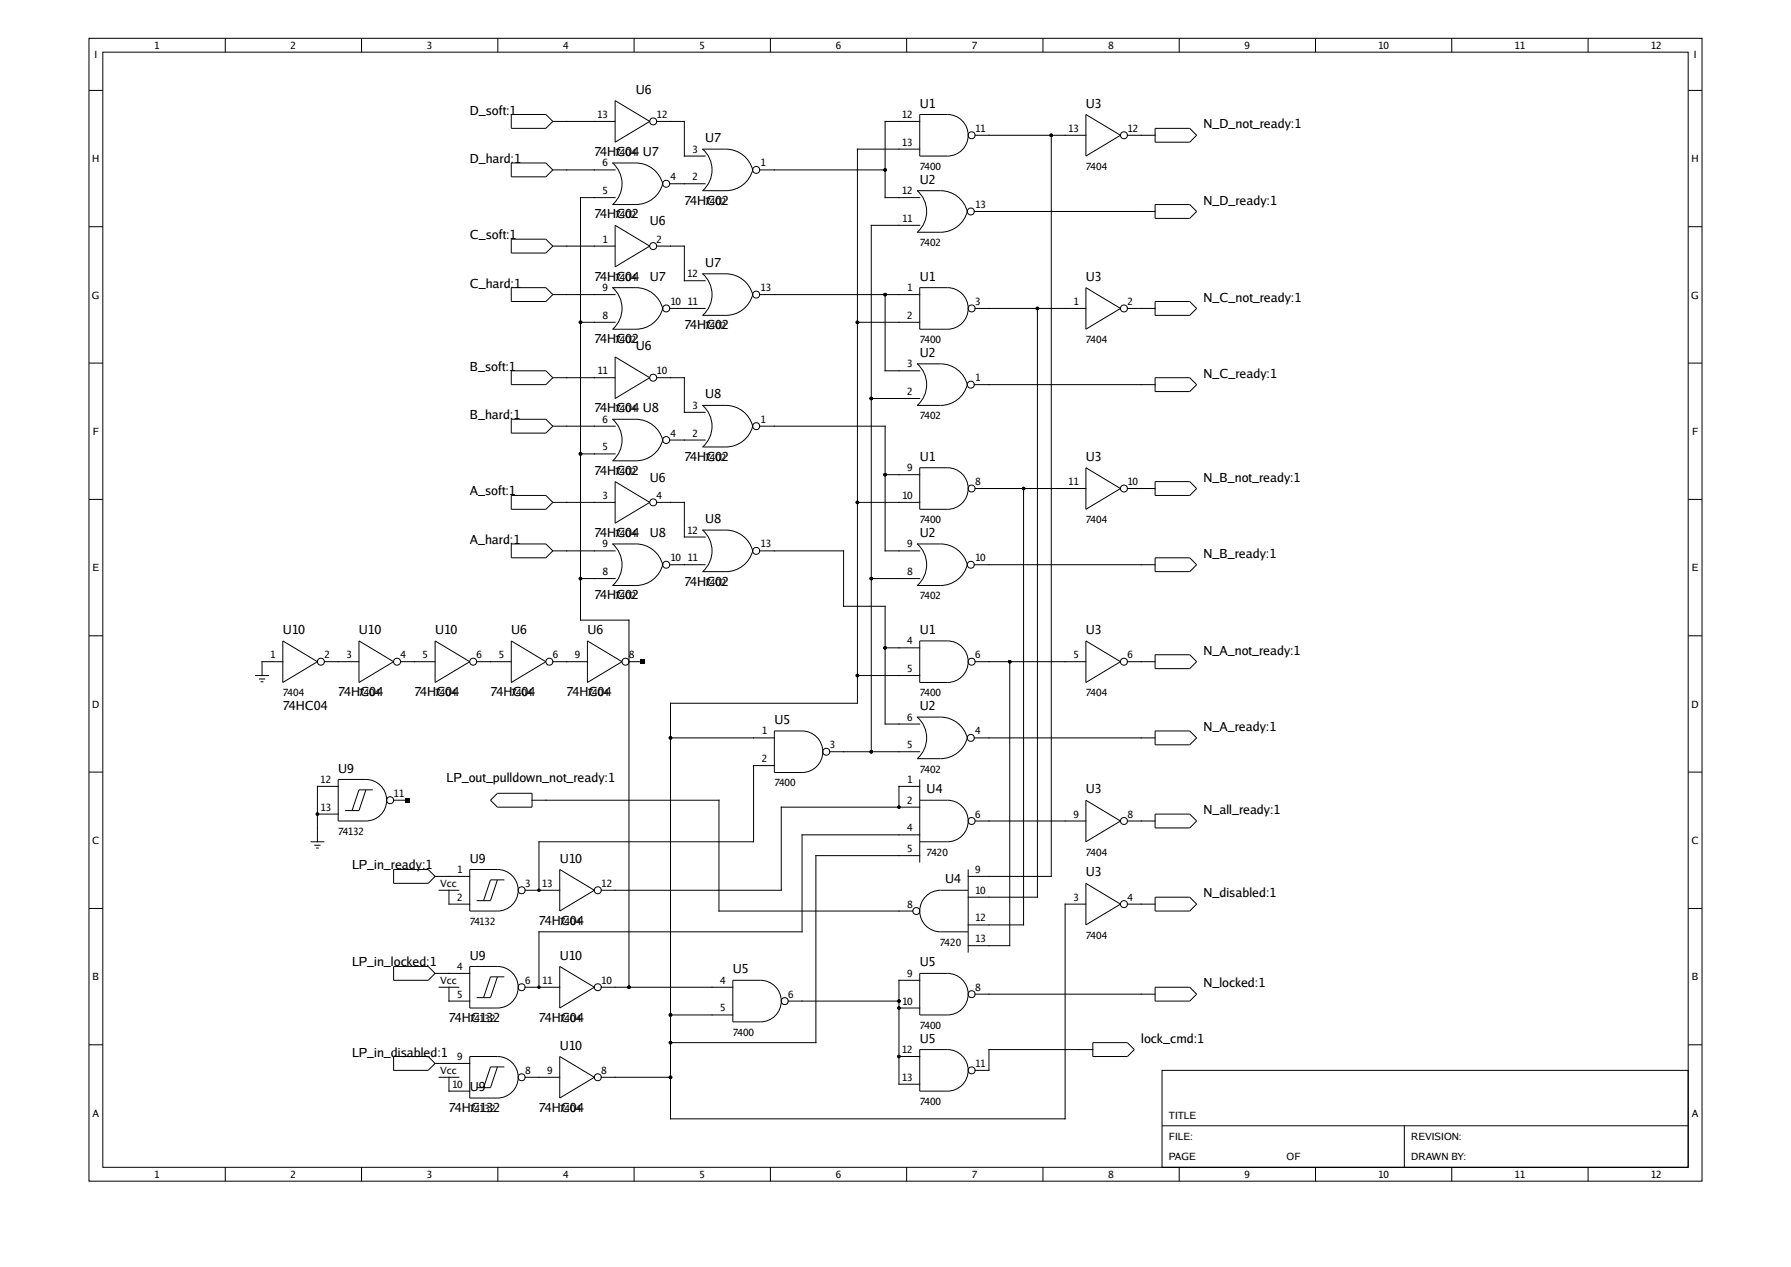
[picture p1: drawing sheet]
<svg xmlns="http://www.w3.org/2000/svg" width="297mm" height="210mm" viewBox="0 0 297 210" stroke-linecap="round" stroke-linejoin="round" font-family="sans-serif">
<g fill="none" stroke="#000" stroke-width=".17">
<path d="M14.8 6.3h267.4v189.5h-267.4zM14.8 15h2.3M17 8.6h262.9v184.9h-262.9zM37.4 6.3v2.3M60 6.3v2.3M82.6 6.3v2.3M84.8 19h5.7l1.2 1.1-1.2 1.2h-5.7zM102 16.7l5.7 3.4-5.7 3.5zM105.1 6.3v2.3M127.8 6.3v2.3M150.3 6.3v2.3M152.5 19h4.6a3.4 3.4 0 0 1 3.5 3.4 3.4 3.4 0 0 1-3.5 3.5h-4.6z"/>
<path d="M173 6.3v2.3M180.1 19l5.7 3.4-5.7 3.5zM195.5 6.3v2.3M218.2 6.3v2.3M240.7 6.3v2.3M263.4 6.3v2.3M279.9 15h2.3M14.8 37.6h2.3M84.8 27h5.7l1.2 1.2-1.2 1.1h-5.7zM84.8 39.6h5.7l1.2 1.2-1.2 1.1h-5.7zM91.7 20.1h10.3M91.7 28.2h10.3"/>
<path d="M101.5 27h3.9a4.6 4.6 0 0 1 4.5 3.5M101.6 27a4.6 4.6 0 0 1 0 6.9M102 32.8h-5.7v70h8v60.8M102 37.3l5.7 3.5-5.7 3.4zM108.9 20.1h4.6v5.8h3.4M109.9 30.4a4.6 4.6 0 0 1-4.5 3.5h-3.9M111.1 30.5h5.8M116.5 24.7h3.9a4.6 4.6 0 0 1 4.4 3.5M116.5 24.7a4.6 4.6 0 0 1 .1 6.9M124.8 28.1a4.6 4.6 0 0 1-4.4 3.5h-3.9M126 28.2h20.8M152.1 31.6h3.9a4.6 4.6 0 0 1 4.4 3.5"/>
<path d="M152.1 31.6a4.6 4.6 0 0 1 0 6.9M152.5 24.7h-10.3v91.9h-31v68.8h65.4v-35.5h3.5M152.5 20.1h-5.7v12.7h5.7M152.5 37.3h-8v87.3M160.4 35a4.6 4.6 0 0 1-4.4 3.5h-3.9M161.6 35.1h30M161.7 22.4h18.4M174.3 22.4v122.9h-13.7M187 22.4h4.6M191.6 21.3h5.7l1.1 1.1-1.1 1.2h-5.7zM191.6 33.9h5.7l1.1 1.2-1.1 1.1h-5.7zM279.9 37.6h2.3"/>
<path d="M84.8 47.7h5.7l1.2 1.1-1.2 1.2h-5.7zM91.7 40.8h10.3M91.7 48.8h10.3M96.3 53.4h5.7M101.5 47.7h3.9a4.6 4.6 0 0 1 4.5 3.5M101.6 47.7a4.6 4.6 0 0 1 0 6.8M102 59.2l5.7 3.4-5.7 3.4zM108.9 40.8h4.6v5.7h3.4M109.9 51.1a4.6 4.6 0 0 1-4.5 3.5h-3.9M111.1 51.1h5.8M116.5 45.4h3.9a4.6 4.6 0 0 1 4.4 3.5M116.5 45.4a4.6 4.6 0 0 1 .1 6.8"/>
<path d="M124.8 48.8a4.6 4.6 0 0 1-4.4 3.5h-3.9M126 48.8h26.5M142.2 53.4h10.3M146.8 48.8v12.7h5.7M152.5 47.7h4.6a3.4 3.4 0 0 1 3.5 3.4 3.4 3.4 0 0 1-3.5 3.5h-4.6zM161.7 51.1h18.4M172 51.1v97.6h-11.4M180.1 47.7l5.7 3.4-5.7 3.5zM187 51.1h4.6M191.6 50h5.7l1.1 1.1-1.1 1.2h-5.7zM14.8 60.2h2.3M84.8 61.5h5.7l1.2 1.1-1.2 1.2h-5.7z"/>
<path d="M84.8 69.5h5.7l1.2 1.1-1.2 1.2h-5.7zM91.7 62.6h10.3M91.7 70.6h10.3M96.3 75.2h5.7M101.5 69.5h3.9a4.6 4.6 0 0 1 4.5 3.5M101.6 69.5a4.6 4.6 0 0 1 0 6.8M102 79.8l5.7 3.5-5.7 3.4zM108.9 62.6h4.6v5.7h3.4M109.9 72.9a4.6 4.6 0 0 1-4.5 3.5h-3.9M111.1 72.9h5.8M116.5 67.2h3.9a4.6 4.6 0 0 1 4.4 3.5M116.5 67.2a4.6 4.6 0 0 1 .1 6.9"/>
<path d="M124.8 70.6a4.6 4.6 0 0 1-4.4 3.5h-3.9M126 70.6h20.8v20.7h5.7M144.5 66h8M146.8 78.7h5.7M152.1 60.3h3.9a4.6 4.6 0 0 1 4.4 3.5M152.1 60.3a4.6 4.6 0 0 1 0 6.9M152.5 77.5h4.6a3.4 3.4 0 0 1 3.5 3.5 3.4 3.4 0 0 1-3.5 3.4h-4.6zM160.4 63.7a4.6 4.6 0 0 1-4.4 3.5h-3.9M161.6 63.8h30M180.1 77.5l5.7 3.5-5.7 3.4zM191.6 79.8h5.7l1.1 1.2-1.1 1.1h-5.7zM191.6 62.6h5.7l1.1 1.2-1.1 1.1h-5.7z"/>
<path d="M279.9 60.2h2.3M14.8 82.8h2.3M84.8 82.1h5.7l1.2 1.2-1.2 1.1h-5.7zM84.8 90.2h5.7l1.2 1.1-1.2 1.2h-5.7zM91.7 91.3h10.3M91.7 83.3h10.3M96.3 95.9h5.7M101.5 90.2h3.9a4.6 4.6 0 0 1 4.5 3.4M101.6 90.1a4.6 4.6 0 0 1 0 6.9M108.9 83.3h4.6v5.7h3.4M109.9 93.6a4.6 4.6 0 0 1-4.5 3.4h-3.9M111.1 93.6h5.8"/>
<path d="M116.5 87.9h3.9a4.6 4.6 0 0 1 4.4 3.4M116.5 87.8a4.6 4.6 0 0 1 .1 6.9M124.8 91.3a4.6 4.6 0 0 1-4.4 3.4h-3.9M126 91.3h13.9v9.2h6.9v19.5h5.7M142.2 83.3h10.3M144.5 95.9h8M152.1 90.2h3.9a4.6 4.6 0 0 1 4.4 3.4M152.1 90.1a4.6 4.6 0 0 1 0 6.9M160.4 93.6a4.6 4.6 0 0 1-4.4 3.4h-3.9M161.6 93.6h30M161.7 81h18.4M169.7 81v72.3h-9.1"/>
<path d="M187 81h4.6M191.6 92.5h5.7l1.1 1.1-1.1 1.1h-5.7zM279.9 82.8h2.3M14.8 105.4h2.3M42.3 112h2.3M42.9 112.5h1.1M43.2 113h.5M46.9 109.7h-3.4v2.3M46.9 106.2l5.7 3.5-5.7 3.4zM53.8 109.7h5.7M59.5 106.2l5.8 3.5-5.8 3.4zM66.4 109.7h5.8"/>
<path d="M72.2 106.2l5.7 3.5-5.7 3.4zM79 109.7h5.8M84.8 106.2l5.7 3.5-5.7 3.4zM91.7 109.7h5.7M97.4 106.2l5.8 3.5-5.8 3.4zM104.3 109.7h2.3M142.2 112h10.3M146.8 107.4h5.7M152.1 118.9h3.9a4.6 4.6 0 0 1 4.4 3.4M152.1 118.8a4.6 4.6 0 0 1 0 6.9M152.5 106.2h4.6a3.4 3.4 0 0 1 3.5 3.5 3.4 3.4 0 0 1-3.5 3.4h-4.6zM161.7 109.7h18.4"/>
<path d="M167.4 109.7v47h-6.8M180.1 106.2l5.7 3.5-5.7 3.4zM187 109.7h4.6M191.6 108.5h5.7l1.1 1.2-1.1 1.1h-5.7zM279.9 105.4h2.3M14.8 128h2.3M51.5 139.5h2.3M52.6 134.9h3.5M56.1 129.2h4.6a3.4 3.4 0 0 1 3.4 3.4 3.4 3.4 0 0 1-3.4 3.5h-4.6zM56.1 130.3h-3.5v9.2M60.7 130.9l-1.2 3.5h-2.3M61.8 130.9h-2.3l-1.1 3.5"/>
<path d="M65.3 132.6h2.3M81.3 132.6l1.2-1.1h5.7v2.3h-5.7zM88.2 132.6h31v18.4h32.2M111.2 122.3h17.2M128.4 121.2h4.6a3.4 3.4 0 0 1 3.4 3.4 3.4 3.4 0 0 1-3.4 3.4h-4.6zM128.4 126.9h-3.4v12.6h-35.6v8.1M137.6 124.6h14.9M152.5 132.6h4.6a3.4 3.4 0 0 1 3.5 3.5 3.4 3.4 0 0 1-3.5 3.4h-4.6M152.5 133.8h-22.9v13.8h-29.9M152.5 138.4h-19.5v16h-43.6v9.2M152.5 129.2v13.8M152.5 130.3h-3.4v3.5"/>
<path d="M160.4 122.3a4.6 4.6 0 0 1-4.4 3.4h-3.9M161.6 122.3h30M161.7 136.1h18.4M180.1 132.6l5.7 3.5-5.7 3.4zM187 136.1h4.6M191.6 121.2h5.7l1.1 1.1-1.1 1.2h-5.7zM191.6 134.9h5.7l1.1 1.2-1.1 1.1h-5.7zM279.9 128h2.3M14.8 150.6h2.3M52.1 140.1h1.1M52.4 140.6h.5M65.3 144.1h5.7l1.2 1.2-1.2 1.1h-5.7z"/>
<path d="M72.2 145.3h5.7M72.7 147.6h3.5M74.5 147.6v2.3h3.4M77.9 144.1h4.6a3.4 3.4 0 0 1 3.4 3.5 3.4 3.4 0 0 1-3.4 3.4h-4.6zM82.5 145.8l-1.2 3.5h-2.3M83.6 145.8h-2.3l-1.1 3.5M87.1 147.6h5.7M92.8 144.1l5.8 3.5-5.8 3.4zM152.5 141.8h-17.2v31h-24.1M160.6 147.6h-4.6a3.4 3.4 0 0 0-3.5 3.4 3.4 3.4 0 0 0 3.5 3.4h4.6M160.6 144.1v13.8M180.1 146.4l5.7 3.5-5.7 3.4z"/>
<path d="M187 149.9h4.6M191.6 148.7h5.7l1.1 1.2-1.1 1.1h-5.7zM279.9 150.6h2.3M14.8 173.2h2.3M65.3 160.2h5.7l1.2 1.1-1.2 1.2h-5.7zM65.3 175.1h5.7l1.2 1.2-1.2 1.1h-5.7zM72.2 161.3h5.7M72.2 176.3h5.7M72.7 163.6h3.5M72.7 178.6h3.5M74.5 163.6v2.3h3.4M74.5 178.6v2.3h3.4"/>
<path d="M77.9 160.2h4.6a3.4 3.4 0 0 1 3.4 3.4 3.4 3.4 0 0 1-3.4 3.5h-4.6zM77.9 175.1h4.6a3.4 3.4 0 0 1 3.4 3.5 3.4 3.4 0 0 1-3.4 3.4h-4.6zM82.5 161.9l-1.2 3.5h-2.3M82.5 176.8l-1.2 3.5h-2.3M83.6 161.9h-2.3l-1.1 3.5M83.6 176.8h-2.3l-1.1 3.5M87.1 163.6h5.7M87.1 178.6h5.7M92.8 160.2l5.8 3.4-5.8 3.5zM92.8 175.1l5.8 3.5-5.8 3.4zM99.7 163.6h21.8M99.7 178.6h11.5"/>
<path d="M111.2 168.2h10.3M121.5 162.5h4.6a3.4 3.4 0 0 1 3.5 3.4 3.4 3.4 0 0 1-3.5 3.5h-4.6zM130.7 165.9h18.4M149.1 167.1h3.4M149.1 175.1h3.4M152.5 161.3h4.6a3.4 3.4 0 0 1 3.5 3.5 3.4 3.4 0 0 1-3.5 3.4h-4.6zM152.5 174h4.6a3.4 3.4 0 0 1 3.5 3.4 3.4 3.4 0 0 1-3.5 3.5h-4.6zM152.5 162.5h-3.4v17.2h3.4M161.7 164.8h29.9M181.2 172.8h5.8l1.1 1.2-1.1 1.1h-5.8zM181.2 174h-17.2v3.4h-2.3M191.6 163.6h5.7l1.1 1.2-1.1 1.1h-5.7z"/>
<path d="M192.7 177.4h87.2v16.1h-87.2zM279.9 173.2h2.3M37.4 193.5v2.3M60 193.5v2.3M82.6 193.5v2.3M105.1 193.5v2.3M127.8 193.5v2.3M150.3 193.5v2.3M173 193.5v2.3M192.7 186.6h87.2M195.5 193.5v2.3M218.2 193.5v2.3"/>
<path d="M232.9 186.6v6.9M240.7 193.5v2.3M263.4 193.5v2.3"/>
<circle cx="108.3" cy="20.1" r=".58"/>
<circle cx="110.5" cy="30.5" r=".58"/>
<circle cx="125.4" cy="28.2" r=".58"/>
<circle cx="161" cy="35.1" r=".58"/>
<circle cx="161.1" cy="22.4" r=".58"/>
<circle cx="186.4" cy="22.4" r=".58"/>
<circle cx="108.3" cy="40.8" r=".58"/>
<circle cx="110.5" cy="51.1" r=".58"/>
<circle cx="125.4" cy="48.8" r=".58"/>
<circle cx="161.1" cy="51.1" r=".58"/>
<circle cx="186.4" cy="51.1" r=".58"/>
<circle cx="108.3" cy="62.6" r=".58"/>
<circle cx="110.5" cy="72.9" r=".58"/>
<circle cx="125.4" cy="70.6" r=".58"/>
<circle cx="161" cy="63.8" r=".58"/>
<circle cx="108.3" cy="83.3" r=".58"/>
<circle cx="110.5" cy="93.6" r=".58"/>
<circle cx="125.4" cy="91.3" r=".58"/>
<circle cx="161" cy="93.6" r=".58"/>
<circle cx="161.1" cy="81" r=".58"/>
<circle cx="186.4" cy="81" r=".58"/>
<circle cx="53.2" cy="109.7" r=".58"/>
<circle cx="65.8" cy="109.7" r=".58"/>
<circle cx="78.5" cy="109.7" r=".58"/>
<circle cx="91.1" cy="109.7" r=".58"/>
<circle cx="103.7" cy="109.7" r=".58"/>
<circle cx="161.1" cy="109.7" r=".58"/>
<circle cx="186.4" cy="109.7" r=".58"/>
<circle cx="64.7" cy="132.6" r=".58"/>
<circle cx="137" cy="124.6" r=".58"/>
<circle cx="161" cy="122.3" r=".58"/>
<circle cx="161.1" cy="136.1" r=".58"/>
<circle cx="186.4" cy="136.1" r=".58"/>
<circle cx="86.5" cy="147.6" r=".58"/>
<circle cx="99.1" cy="147.6" r=".58"/>
<circle cx="151.9" cy="151" r=".58"/>
<circle cx="186.4" cy="149.9" r=".58"/>
<circle cx="86.5" cy="178.6" r=".58"/>
<circle cx="86.5" cy="163.6" r=".58"/>
<circle cx="99.1" cy="178.6" r=".58"/>
<circle cx="99.1" cy="163.6" r=".58"/>
<circle cx="130.1" cy="165.9" r=".58"/>
<circle cx="161.1" cy="177.4" r=".58"/>
<circle cx="161.1" cy="164.8" r=".58"/>
</g>
<g fill="#000">
<path d="M146.6 27.9h.4l.1 .3-.1 .2h-.4l-.1-.2zM174.1 22.2h.4l.1 .2-.1 .2h-.4l-.1-.2zM96.1 53.2h.4l.1 .2-.1 .2h-.4l-.1-.2zM142 53.2h.4l.1 .2-.1 .2h-.4l-.1-.2zM146.6 48.6h.4l.1 .2-.1 .2h-.4l-.1-.2zM171.8 50.9h.4l.1 .2-.1 .2h-.4l-.1-.2zM96.1 75h.4l.1 .2-.1 .2h-.4l-.1-.2zM144.3 65.8h.4l.1 .2-.1 .3h-.4l-.1-.3zM146.6 78.5h.4l.1 .2-.1 .2h-.4l-.1-.2zM96.1 95.7h.4l.1 .2-.1 .2h-.4l-.1-.2zM142 83.1h.4l.1 .2-.1 .2h-.4l-.1-.2zM144.3 95.7h.4l.1 .2-.1 .2h-.4l-.1-.2z"/>
<path d="M169.5 80.8h.4l.1 .2-.1 .2h-.4v-.2zM106.3 109.3h.6v.7h-.6zM142 111.8h.4l.1 .2-.1 .2h-.4l-.1-.2zM146.6 107.2h.4l.1 .2-.1 .2h-.4l-.1-.2zM167.2 109.5h.4l.1 .2-.1 .2h-.4v-.2zM52.4 134.7h.4l.1 .2-.1 .2h-.4v-.2zM67.2 132.3h.7v.7h-.7zM111 122.1h.4l.1 .2-.1 .2h-.4l-.1-.2zM144.3 124.4h.4l.1 .2-.1 .2h-.4l-.1-.2zM148.9 133.6h.4l.1 .2-.1 .2h-.4l-.1-.2zM89.2 147.3h.4l.1 .3-.1 .2h-.4l-.1-.2zM89.2 163.4h.4l.1 .2-.1 .2h-.4l-.1-.2z"/>
<path d="M104.1 163.4h.4l.1 .2-.1 .2h-.4l-.1-.2zM111 168h.4l.1 .2-.1 .2h-.4l-.1-.2zM111 172.6h.4l.1 .2-.1 .2h-.4l-.1-.2zM111 178.3h.4l.1 .3-.1 .2h-.4l-.1-.2zM148.9 165.7h.4l.1 .2-.1 .2h-.4l-.1-.2zM148.9 166.9h.4l.1 .2-.1 .2h-.4l-.1-.2zM148.9 174.9h.4l.1 .2-.1 .2h-.4l-.1-.2z"/>
</g>
<g font-size="2.1">
<text x="105.4" y="15.5">U6</text>
<text x="152.5" y="17.8">U1</text>
<text x="180.1" y="17.8">U3</text>
<text x="77.9" y="19">D_soft:1</text>
<text x="116.9" y="23.6">U7</text>
<text x="199.6" y="21.3">N_D_not_ready:1</text>
<text x="77.9" y="27">D_hard:1</text>
<text x="98.6" y="25.9">74HC04 U7</text>
<text x="113.5" y="33.9">74HC02</text>
<text x="152.5" y="30.5">U2</text>
<text x="199.6" y="33.9">N_D_ready:1</text>
<text x="77.9" y="39.6">C_soft:1</text>
<text x="98.6" y="36.2">74HC02</text>
<text x="107.7" y="37.3">U6</text>
<text x="77.9" y="47.7">C_hard:1</text>
<text x="98.6" y="46.5">74HC04</text>
<text x="107.7" y="46.5">U7</text>
<text x="116.9" y="44.2">U7</text>
<text x="152.5" y="46.5">U1</text>
<text x="180.1" y="46.5">U3</text>
<text x="199.6" y="50">N_C_not_ready:1</text>
<text x="98.6" y="56.9">74HC02</text>
<text x="105.4" y="58">U6</text>
<text x="113.5" y="54.6">74HC02</text>
<text x="152.5" y="59.2">U2</text>
<text x="77.9" y="61.5">B_soft:1</text>
<text x="199.6" y="62.6">N_C_ready:1</text>
<text x="77.9" y="69.5">B_hard:1</text>
<text x="98.6" y="68.3">74HC04 U8</text>
<text x="116.9" y="66">U8</text>
<text x="113.5" y="76.4">74HC02</text>
<text x="152.5" y="76.4">U1</text>
<text x="180.1" y="76.4">U3</text>
<text x="77.9" y="82.1">A_soft:1</text>
<text x="98.6" y="78.7">74HC02</text>
<text x="107.7" y="79.8">U6</text>
<text x="199.6" y="79.8">N_B_not_ready:1</text>
<text x="98.6" y="89">74HC04</text>
<text x="107.7" y="89">U8</text>
<text x="116.9" y="86.7">U8</text>
<text x="152.5" y="89">U2</text>
<text x="77.9" y="90.2">A_hard:1</text>
<text x="199.6" y="92.5">N_B_ready:1</text>
<text x="98.6" y="99.3">74HC02</text>
<text x="113.5" y="97">74HC02</text>
<text x="46.9" y="105.1">U10</text>
<text x="59.5" y="105.1">U10</text>
<text x="72.2" y="105.1">U10</text>
<text x="84.8" y="105.1">U6</text>
<text x="97.4" y="105.1">U6</text>
<text x="152.5" y="105.1">U1</text>
<text x="180.1" y="105.1">U3</text>
<text x="199.6" y="108.5">N_A_not_ready:1</text>
<text x="46.9" y="117.7">74HC04</text>
<text x="56.1" y="115.4">74HC04</text>
<text x="68.7" y="115.4">74HC04</text>
<text x="81.3" y="115.4">74HC04</text>
<text x="94" y="115.4">74HC04</text>
<text x="152.5" y="117.7">U2</text>
<text x="128.4" y="120">U5</text>
<text x="199.6" y="121.2">N_A_ready:1</text>
<text x="56.1" y="128">U9</text>
<text x="74" y="129.6">LP_out_pulldown_not_ready:1</text>
<text x="153.7" y="131.5">U4</text>
<text x="180.1" y="131.5">U3</text>
<text x="199.6" y="134.9">N_all_ready:1</text>
<text x="77.9" y="143">U9</text>
<text x="92.8" y="143">U10</text>
<text x="58.4" y="144.1">LP_in_ready:1</text>
<text x="156.8" y="146.4">U4</text>
<text x="180.1" y="145.3">U3</text>
<text x="199.6" y="148.7">N_disabled:1</text>
<text x="89.4" y="153.3">74HC04</text>
<text x="58.4" y="160.2">LP_in_locked:1</text>
<text x="77.9" y="159">U9</text>
<text x="92.8" y="159">U10</text>
<text x="121.5" y="161.3">U5</text>
<text x="152.5" y="160.2">U5</text>
<text x="199.6" y="163.6">N_locked:1</text>
<text x="74.5" y="169.4">74HC132</text>
<text x="89.4" y="169.4">74HC04</text>
<text x="92.8" y="174">U10</text>
<text x="152.5" y="172.8">U5</text>
<text x="189.3" y="172.8">lock_cmd:1</text>
<text x="58.4" y="175.1">LP_in_disabled:1</text>
<text x="74.5" y="184.3">74HC132</text>
<text x="77.9" y="180.9">U9</text>
<text x="89.4" y="184.3">74HC04</text>
</g>
<g font-size="1.7">
<text x="15.7" y="9.7">I</text>
<text x="25.6" y="8.1">1</text>
<text x="48.2" y="8.1">2</text>
<text x="70.8" y="8.1">3</text>
<text x="93.4" y="8.1">4</text>
<text x="116" y="8.1">5</text>
<text x="138.6" y="8.1">6</text>
<text x="161.2" y="8.1">7</text>
<text x="183.8" y="8.1">8</text>
<text x="206.4" y="8.1">9</text>
<text x="228.6" y="8.1">10</text>
<text x="251.2" y="8.1">11</text>
<text x="273.7" y="8.1">12</text>
<text x="280.9" y="9.7">I</text>
<text x="99" y="19.6">13</text>
<text x="108.9" y="19.6">12</text>
<text x="149.5" y="19.6">12</text>
<text x="161.7" y="21.8">11</text>
<text x="177.1" y="21.8">13</text>
<text x="187" y="21.8">12</text>
<text x="15.3" y="26.9">H</text>
<text x="99.9" y="27.6">6</text>
<text x="102" y="25.9">7404</text>
<text x="111.2" y="29.9">4</text>
<text x="114.9" y="25.3">3</text>
<text x="114.9" y="29.9">2</text>
<text x="126.1" y="27.6">1</text>
<text x="149.6" y="24.1">13</text>
<text x="152.5" y="28.2">7400</text>
<text x="180.1" y="28.2">7404</text>
<text x="280.5" y="26.9">H</text>
<text x="99.9" y="32.2">5</text>
<text x="116.9" y="33.9">7402</text>
<text x="149.5" y="32.2">12</text>
<text x="161.7" y="34.5">13</text>
<text x="99.9" y="40.2">1</text>
<text x="102" y="36.2">7402</text>
<text x="108.9" y="40.2">2</text>
<text x="149.6" y="36.8">11</text>
<text x="152.5" y="40.8">7402</text>
<text x="102" y="46.5">7404</text>
<text x="113.9" y="46">12</text>
<text x="15.3" y="49.5">G</text>
<text x="99.9" y="48.3">9</text>
<text x="99.9" y="52.8">8</text>
<text x="111.2" y="50.5">10</text>
<text x="114" y="50.5">11</text>
<text x="126.1" y="48.3">13</text>
<text x="150.4" y="52.8">2</text>
<text x="150.4" y="48.3">1</text>
<text x="161.7" y="50.5">3</text>
<text x="178" y="50.5">1</text>
<text x="187" y="50.5">2</text>
<text x="280.5" y="49.5">G</text>
<text x="102" y="56.9">7402</text>
<text x="116.9" y="54.6">7402</text>
<text x="152.5" y="56.9">7400</text>
<text x="180.1" y="56.9">7404</text>
<text x="99.1" y="62">11</text>
<text x="108.9" y="62">10</text>
<text x="150.4" y="60.9">3</text>
<text x="150.4" y="65.5">2</text>
<text x="161.7" y="63.2">1</text>
<text x="99.9" y="70.1">6</text>
<text x="102" y="68.3">7404</text>
<text x="114.9" y="67.8">3</text>
<text x="126.1" y="70.1">1</text>
<text x="152.5" y="69.5">7402</text>
<text x="15.4" y="72.1">F</text>
<text x="99.9" y="74.7">5</text>
<text x="111.2" y="72.4">4</text>
<text x="114.9" y="72.4">2</text>
<text x="116.9" y="76.4">7402</text>
<text x="280.6" y="72.1">F</text>
<text x="99.9" y="82.7">3</text>
<text x="102" y="78.7">7402</text>
<text x="108.9" y="82.7">4</text>
<text x="149.6" y="82.7">10</text>
<text x="150.4" y="78.1">9</text>
<text x="161.7" y="80.4">8</text>
<text x="177.1" y="80.4">11</text>
<text x="187" y="80.4">10</text>
<text x="102" y="89">7404</text>
<text x="113.9" y="88.4">12</text>
<text x="152.5" y="86.7">7400</text>
<text x="180.1" y="86.7">7404</text>
<text x="15.3" y="94.7">E</text>
<text x="99.9" y="90.7">9</text>
<text x="99.9" y="95.3">8</text>
<text x="111.2" y="93">10</text>
<text x="114" y="93">11</text>
<text x="126.1" y="90.7">13</text>
<text x="150.4" y="90.7">9</text>
<text x="150.4" y="95.3">8</text>
<text x="161.7" y="93">10</text>
<text x="280.5" y="94.7">E</text>
<text x="102" y="99.3">7402</text>
<text x="116.9" y="97">7402</text>
<text x="152.5" y="99.3">7402</text>
<text x="150.4" y="106.8">4</text>
<text x="44.8" y="109.1">1</text>
<text x="53.8" y="109.1">2</text>
<text x="57.5" y="109.1">3</text>
<text x="66.4" y="109.1">4</text>
<text x="70.1" y="109.1">5</text>
<text x="79" y="109.1">6</text>
<text x="82.7" y="109.1">5</text>
<text x="91.7" y="109.1">6</text>
<text x="95.3" y="109.1">9</text>
<text x="104.3" y="109.1">8</text>
<text x="150.4" y="111.4">5</text>
<text x="161.7" y="109.1">6</text>
<text x="178" y="109.1">5</text>
<text x="187" y="109.1">6</text>
<text x="15.3" y="117.3">D</text>
<text x="46.9" y="115.4">7404</text>
<text x="59.5" y="115.4">7404</text>
<text x="72.2" y="115.4">7404</text>
<text x="84.8" y="115.4">7404</text>
<text x="97.4" y="115.4">7404</text>
<text x="150.4" y="119.4">6</text>
<text x="152.5" y="115.4">7400</text>
<text x="180.1" y="115.4">7404</text>
<text x="280.5" y="117.3">D</text>
<text x="126.3" y="121.7">1</text>
<text x="137.6" y="124">3</text>
<text x="150.4" y="124">5</text>
<text x="161.7" y="121.7">4</text>
<text x="53.1" y="129.8">12</text>
<text x="126.3" y="126.3">2</text>
<text x="128.4" y="130.3">7400</text>
<text x="150.4" y="129.8">1</text>
<text x="152.5" y="128">7402</text>
<text x="53.1" y="134.4">13</text>
<text x="65.3" y="132.1">11</text>
<text x="150.4" y="133.2">2</text>
<text x="150.4" y="137.8">4</text>
<text x="161.7" y="135.5">6</text>
<text x="178" y="135.5">9</text>
<text x="187" y="135.5">8</text>
<text x="15.3" y="139.9">C</text>
<text x="56.1" y="138.4">74132</text>
<text x="150.4" y="141.2">5</text>
<text x="153.7" y="141.8">7420</text>
<text x="180.1" y="141.8">7404</text>
<text x="280.5" y="139.9">C</text>
<text x="73" y="147">Vcc</text>
<text x="75.8" y="149.3">2</text>
<text x="75.8" y="144.7">1</text>
<text x="87.1" y="147">3</text>
<text x="89.9" y="147">13</text>
<text x="99.7" y="147">12</text>
<text x="161.7" y="144.7">9</text>
<text x="161.7" y="148.1">10</text>
<text x="178" y="149.3">3</text>
<text x="187" y="149.3">4</text>
<text x="77.9" y="153.3">74132</text>
<text x="92.8" y="153.3">7404</text>
<text x="150.4" y="150.4">8</text>
<text x="161.7" y="152.7">12</text>
<text x="180.1" y="155.6">7404</text>
<text x="75.8" y="160.8">4</text>
<text x="150.4" y="161.9">9</text>
<text x="155.9" y="156.7">7420</text>
<text x="161.7" y="156.2">13</text>
<text x="15.3" y="162.5">B</text>
<text x="73" y="163.1">Vcc</text>
<text x="75.8" y="165.4">5</text>
<text x="87.1" y="163.1">6</text>
<text x="89.9" y="163.1">11</text>
<text x="99.7" y="163.1">10</text>
<text x="119.5" y="167.6">5</text>
<text x="119.5" y="163.1">4</text>
<text x="130.7" y="165.4">6</text>
<text x="149.6" y="166.5">10</text>
<text x="161.7" y="164.2">8</text>
<text x="280.5" y="162.5">B</text>
<text x="77.9" y="169.4">74132</text>
<text x="92.8" y="169.4">7404</text>
<text x="121.5" y="171.7">7400</text>
<text x="152.5" y="170.5">7400</text>
<text x="73" y="178">Vcc</text>
<text x="75.8" y="175.7">9</text>
<text x="87.1" y="178">8</text>
<text x="90.7" y="178">9</text>
<text x="99.7" y="178">8</text>
<text x="149.5" y="174.5">12</text>
<text x="149.6" y="179.1">13</text>
<text x="161.7" y="176.8">11</text>
<text x="15.3" y="185.1">A</text>
<text x="75" y="180.3">10</text>
<text x="77.9" y="184.3">74132</text>
<text x="92.8" y="184.3">7404</text>
<text x="152.5" y="183.1">7400</text>
<text x="193.8" y="185.4">TITLE</text>
<text x="280.5" y="185.1">A</text>
<text x="193.8" y="188.9">FILE:</text>
<text x="234" y="188.9">REVISION:</text>
<text x="25.6" y="195.2">1</text>
<text x="48.2" y="195.2">2</text>
<text x="70.8" y="195.2">3</text>
<text x="93.4" y="195.2">4</text>
<text x="116" y="195.2">5</text>
<text x="138.6" y="195.2">6</text>
<text x="161.2" y="195.2">7</text>
<text x="183.8" y="195.2">8</text>
<text x="193.8" y="192.3">PAGE</text>
<text x="206.4" y="195.2">9</text>
<text x="213.4" y="192.3">OF</text>
<text x="228.6" y="195.2">10</text>
<text x="234" y="192.3">DRAWN BY:</text>
<text x="251.2" y="195.2">11</text>
<text x="273.7" y="195.2">12</text>
</g>
</svg>
